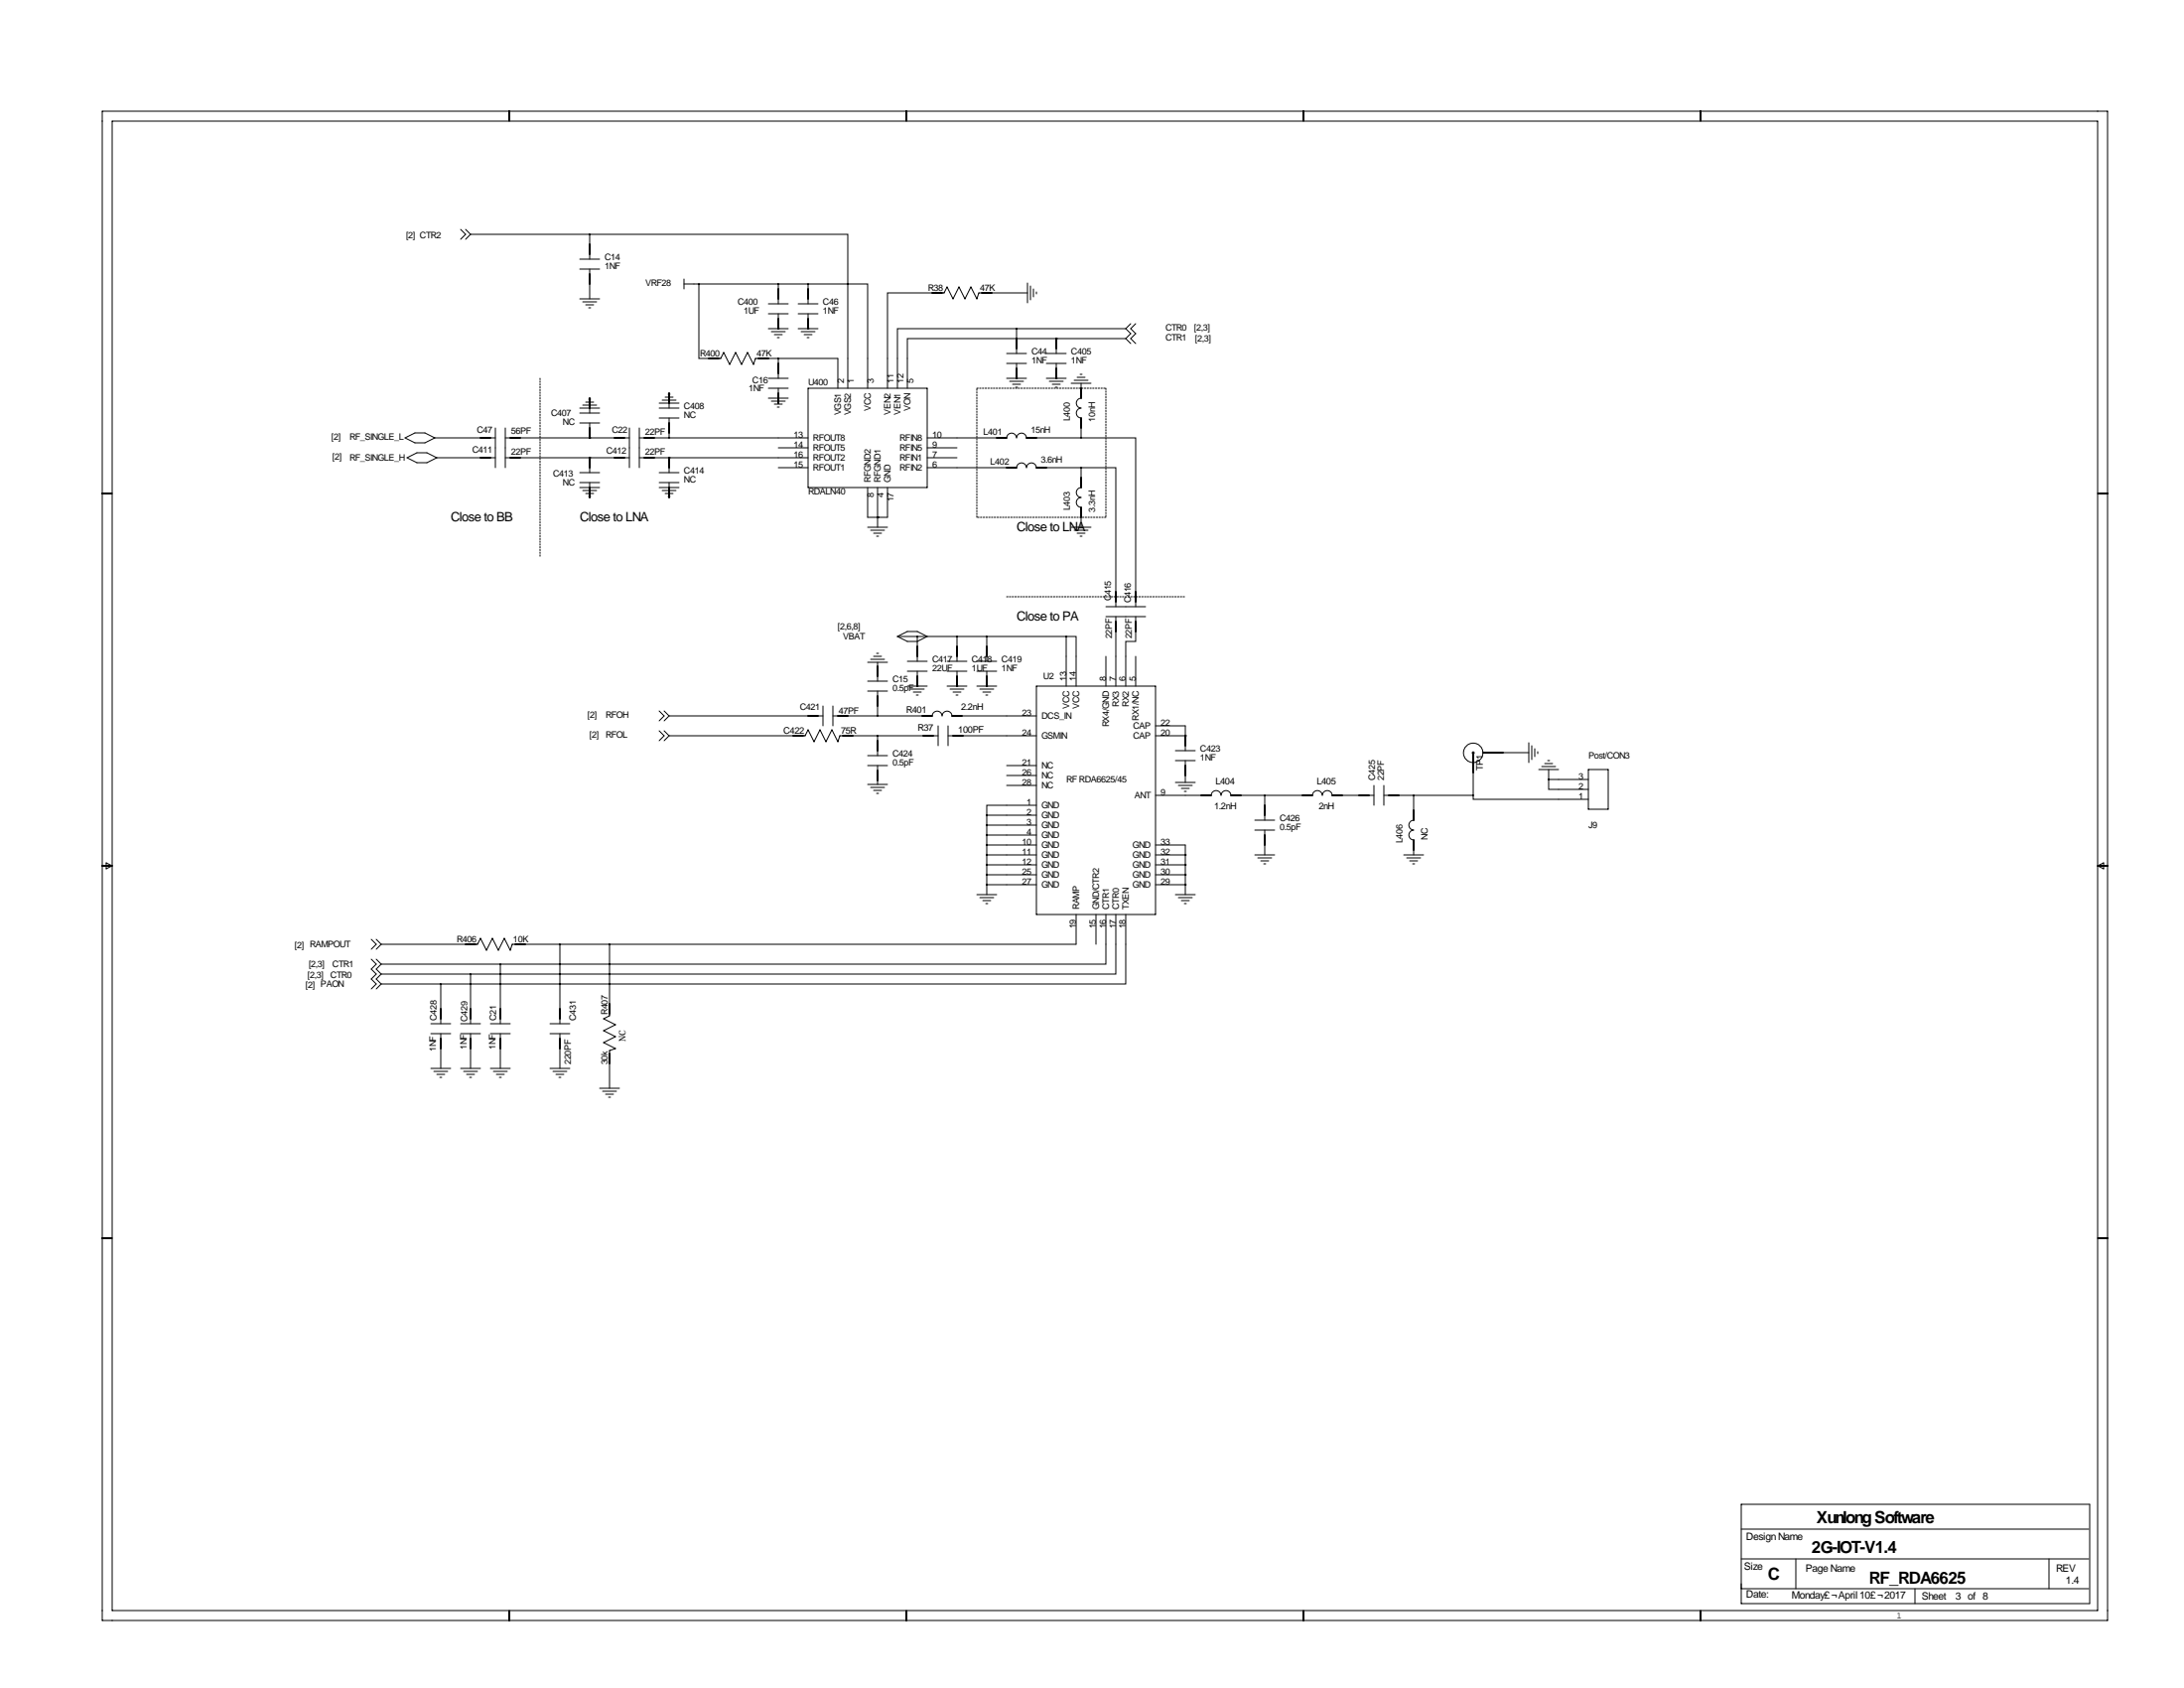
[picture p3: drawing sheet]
<svg xmlns="http://www.w3.org/2000/svg" width="559mm" height="432mm" viewBox="0 0 559 432" stroke-linecap="round" stroke-linejoin="round" font-family="sans-serif">
<path d="M138.2 96.8v45.7M249.9 99.3h33.1M283 99.3v33M249.9 132.3v-33M283 132.3h-33.1M257.6 152.7h45.7" fill="none" stroke="#000" stroke-width=".25" stroke-dasharray=".4 .4"/>
<g fill="none" stroke="#000" stroke-width=".25">
<path d="M26.2 28.4h513v386.1h-513zM28.7 31h508v381h-508zM130.3 28.4v2.6M231.9 28.4v2.6M333.5 28.4v2.6M435.1 28.4v2.6M117.9 58.7l1.2 1.2-1.2 1.3M119.1 58.7l1.3 1.2M120.4 59.9l-1.3 1.3M120.4 59.9h30.5M150.9 59.9h66v39.4M150.9 59.9v6.4"/>
<path d="M148.3 66.3h5.1M148.3 68.8h5.1M148.3 76.5h5.1M149.1 77.2h3.6M149.9 78h2M150.6 78.7h.5M150.9 68.8v7.7M175 72.6h31.8M175 71.4v2.5M178.8 72.6v19.1h2.6M196.6 77.7h5.1M199.1 72.6v5.1"/>
<path d="M204.2 77.7h5.1M206.8 72.6h15.2v26.7M206.8 72.6v5.1M238.5 74.9h-11.4v24.4M241 74.9h.6l.7-1.5 1.5 3.1 1.6-3.1 1.5 3.1 1.5-3.1 1.5 3.1 .5-1.6h.8M253.7 74.9h9.2M262.9 72.4v5.1M263.7 73.2v3.5M264.4 73.9v2M265.2 74.7v.5M183.9 91.7h.5l.8-1.5 1.5 3 1.5-3 1.5 3 1.6-3 1.5 3 .5-1.5h.8M196.6 80.3h5.1"/>
<path d="M196.6 96.8h5.1M196.6 99.3h5.1M196.6 91.7h17.8v7.6M196.6 84.1h5.1M197.4 84.8h3.5M198.1 85.6h2.1M198.9 86.4h.5M199.1 84.1h.1M199.1 80.3v3.8M199.1 91.7v5.1M199.1 99.3v3.8M204.2 80.3h5.1"/>
<path d="M204.2 84.1h5.1M205 84.8h3.5M205.7 85.6h2.1M206.5 86.4h.5M206.8 84.1h.1M206.8 99.3h30.4v25.4h-30.4zM206.8 80.3v3.8M257.6 90.4h5M257.6 93h5M257.6 96.8h5M258.3 97.5h3.6M259.1 98.3h2"/>
<path d="M259.8 99.1h.5M260.1 84.1h-30.5v15.2M260.1 96.8h.1M260.1 84.1v6.3M260.1 93v3.8M260.1 84.1h27.9M267.7 90.4h5.1M267.7 93h5.1M267.7 96.8h5.1M268.5 97.5h3.5M269.2 98.3h2.1M270 99.1h.5"/>
<path d="M270.3 86.6h.1M270.3 86.6h-38.1v12.7M270.3 96.8h.1M270.3 86.6v3.8M270.3 93v3.8M270.3 86.6h17.7M274.1 98h5M274.8 97.3h3.6M275.6 96.5h2M276.4 95.8h.5M276.6 98v1.3M288 84.1l1.3 1.2-1.3 1.3"/>
<path d="M288 86.6l1.3 1.3M289.3 82.8l-1.3 1.3M290.6 82.8l-1.3 1.3 1.3 1.2-1.3 1.3 1.3 1.3M103.6 112l2.6-1.3h2.5l2.6 1.3-2.6 1.3h-2.5zM104.1 117.1l2.6-1.3h2.5l2.6 1.3-2.6 1.3h-2.5zM111.3 112h15.4M111.8 117.1h14.9M126.7 109.5v10.1M129.3 117.1h31.7M129.3 109.5v10.1M129.3 112h31.7M148.3 105.7h5.1"/>
<path d="M148.3 108.2h5.1M148.3 104.4h5.1M149.1 103.6h3.6M149.9 102.9h2M150.6 102.1h.5M150.9 112h.1M150.9 117.1h.1M150.9 101.9v3.8M150.9 108.2v3.8M150.9 117.1v3.8M161 109.5v10.1M163.6 117.1h43.2"/>
<path d="M163.6 109.5v10.1M163.6 112h43.2M168.7 104.4h5M168.7 106.9h5M168.7 103.1h5M169.4 102.4h3.6M170.2 101.6h2M170.9 100.8h.5M171.2 117.1h.1M171.2 100.6v3.8M171.2 106.9v5.1M171.2 117.1v3.8"/>
<path d="M196.6 101.9h5.1M197.4 102.6h3.5M198.1 103.4h2.1M198.9 104.1h.5M199.1 119.6h7.7M199.1 114.6h7.7M237.2 117.1h7.7M237.2 112h17.8M237.2 119.6h20.4M237.2 114.6h7.7M257.6 112a1.27 1.27 0 0 1 1.2-1.2 1.27 1.27 0 0 1 1.3 1.2 1.27 1.27 0 0 1 1.3-1.2 1.27 1.27 0 0 1 1.2 1.2M260.1 119.6a1.27 1.27 0 0 1 1.3-1.2 1.27 1.27 0 0 1 1.2 1.2 1.27 1.27 0 0 1 1.3-1.2 1.27 1.27 0 0 1 1.3 1.2"/>
<path d="M265.2 112h11.4M267.7 119.6h8.9M276.6 101.9a1.27 1.27 0 0 0-1.2 1.2 1.27 1.27 0 0 0 1.2 1.3 1.27 1.27 0 0 0-1.2 1.3 1.27 1.27 0 0 0 1.2 1.2M276.6 119.6h8.9v35.6M276.6 112h14v43.2M276.6 109.5v2.5M276.6 119.6v2.6M26.2 126.2h2.5M148.3 120.9h5.1M148.3 123.4h5.1M148.3 124.7h5.1M149.1 125.5h3.6"/>
<path d="M149.9 126.2h2M150.6 127h.5M150.9 123.4v3.9M168.7 120.9h5M168.7 123.4h5M168.7 124.7h5M169.4 125.5h3.6M170.2 126.2h2M170.9 127h.5M171.2 123.4v3.9M222 124.7v7.6h5.1v-7.6M222 134.9h5.1"/>
<path d="M222.8 135.6h3.5M223.5 136.4h2.1M224.3 137.2h.5M224.5 132.3h.1M224.5 124.7v10.2M274.1 134.9h5M274.8 135.6h3.6M275.6 136.4h2M276.4 137.2h.5M276.6 124.7a1.27 1.27 0 0 0-1.2 1.3 1.27 1.27 0 0 0 1.2 1.3 1.27 1.27 0 0 0-1.2 1.2 1.27 1.27 0 0 0 1.2 1.3M276.6 132.3v2.6M536.7 126.2h2.5"/>
<path d="M283 157.7h10.1M283 155.2h10.1M285.5 157.7v17.8M290.6 157.7v6.4h-2.6v11.4M222 174.2h5.1M222 176.8h5.1M222 169.4h5.1M222.8 168.7h3.5M223.5 167.9h2.1M224.3 167.1h.5M224.5 169.4v4.8M224.5 176.8v6.3"/>
<path d="M229.6 162.8l2.6-1.3h2.5l2.5 1.3-2.5 1.3h-2.5zM229.6 162.8h43.2M232.2 169.2h5M232.2 171.7h5M232.2 175.5h5M232.9 176.3h3.6M233.7 177h2M234.4 177.8h.5M234.7 175.5h.1M234.7 162.8v6.4M234.7 171.7v3.8M242.3 169.2h5.1"/>
<path d="M242.3 171.7h5.1M242.3 175.5h5.1M243.1 176.3h3.5M243.8 177h2.1M244.6 177.8h.5M244.9 175.5h.1M244.9 162.8v6.4M244.9 171.7v3.8M249.9 169.2h5.1M249.9 171.7h5.1M249.9 175.5h5.1M250.7 176.3h3.6"/>
<path d="M251.5 177h2M252.2 177.8h.5M252.5 175.5h.1M252.5 162.8v6.4M252.5 171.7v3.8M265.2 175.5h30.5v58.4h-30.5zM272.8 162.8h2.5v12.7M272.8 162.8v12.7M283 167.9v7.6M290.6 167.9v7.6M168.7 181.9l1.2 1.2-1.2 1.3M168.7 186.9l1.2 1.3-1.2 1.3"/>
<path d="M169.9 181.9l1.3 1.2M169.9 186.9l1.3 1.3M171.2 188.2h31.7M171.2 183.1h39.4M171.2 183.1l-1.3 1.3M171.2 188.2l-1.3 1.3M205.5 188.2h.5l.8-1.5 1.5 3 1.5-3 1.5 3 1.6-3 1.5 3 .5-1.5h.7M210.6 180.6v5.1M213.1 183.1h22.9M213.1 180.6v5.1M218.2 188.2h21.8M222 193.3h5.1"/>
<path d="M222 195.8h5.1M224.5 188.2v5.1M224.5 195.8v4.9M238.5 183.1a1.27 1.27 0 0 1 1.3-1.2 1.27 1.27 0 0 1 1.2 1.2 1.27 1.27 0 0 1 1.3-1.2 1.27 1.27 0 0 1 1.3 1.2M240 185.7v5.1M242.6 188.2h22.6M242.6 185.7v5.1M246.1 183.1h19.1M257.6 195.8h7.6M257.6 198.4h7.6M295.7 188.2h7.6M295.7 185.7h7.6v6.3"/>
<path d="M300.7 192h5.1M300.7 194.6h5.1M303.3 188.2h.1M303.3 194.6v5.6M376.9 197.6v5.9M384.6 192.5h6.6M391.2 190v5.1M391.9 190.8v3.5M392.7 191.5v2M393.4 192.3v.5M393.7 196.8h5.1M394.5 196.1h3.5"/>
<path d="M395.2 195.3h2.1M396 194.6h.5M396.2 199.4v2.5h10.2M396.2 199.4h10.2M396.2 196.8v2.6M406.4 196.8h5.1v10.2h-5.1zM222 200.7h5.1M222.8 201.4h3.5M223.5 202.2h2.1M224.3 202.9h.5M252.5 208.5v20.4M252.5 213.6h12.7"/>
<path d="M252.5 216.2h12.7M252.5 218.7h12.7M252.5 211.1h12.7M252.5 208.5h12.7M257.6 200.9h7.6M265.2 206h-12.7v2.5M295.7 203.5h11.6M295.7 216.2h7.6v12.7M295.7 218.7h7.6M300.7 200.2h5.1M301.5 200.9h3.6M302.3 201.7h2"/>
<path d="M303 202.4h.5M303.3 218.7h.1M309.9 203.4a1.27 1.27 0 0 1 1.3-1.2 1.27 1.27 0 0 1 1.2 1.3 1.27 1.27 0 0 1 1.3-1.3 1.27 1.27 0 0 1 1.3 1.3M317.5 203.5h15.7M321.1 209.8h5M321.1 212.3h5M321.1 218.7h5M321.8 219.5h3.6M323.6 203.5v6.3M323.6 212.3v6.4M335.8 203.4a1.27 1.27 0 0 1 1.3-1.2 1.27 1.27 0 0 1 1.2 1.3 1.27 1.27 0 0 1 1.3-1.3 1.27 1.27 0 0 1 1.3 1.3M343.4 203.5h8.1"/>
<path d="M351.5 200.9v5.1M354.1 203.5h22.8M354.1 200.9v5.1M359.2 218.7h5M359.9 219.5h3.6M361.7 209.8a1.27 1.27 0 0 0-1.2 1.3 1.27 1.27 0 0 0 1.2 1.2 1.27 1.27 0 0 0-1.2 1.3 1.27 1.27 0 0 0 1.2 1.3M361.7 203.5v3.8M361.7 217.4v1.3M376.9 203.5v1h29.5M26.2 221.5h2.5M27.2 220.7l1.5 .8-1.5 .7zM249.9 228.9h5.1"/>
<path d="M250.7 229.6h3.6M251.5 230.4h2M252.2 231.1h.5M252.5 221.2h12.7M252.5 223.8h12.7M252.5 226.3h12.7M275.3 233.9v7.7h-140.9M280.4 233.9v7.7M283 233.9v12.7h-155M285.5 233.9v15.3h-165.1M288 233.9v17.8h-175.2M295.7 221.2h7.6"/>
<path d="M295.7 223.8h7.6M295.7 226.3h7.6M300.7 228.9h5.1M301.5 229.6h3.6M302.3 230.4h2M303 231.1h.5M303.3 223.8h.1M303.3 221.2h.1M303.3 226.3h.1M322.6 220.2h2M323.3 221h.5M360.7 220.2h2"/>
<path d="M361.4 221h.5M536.7 221.5h2.5M536.7 221.5l1.5-.8v1.5zM95 245.4l1.3 1.2-1.3 1.3 1.3 1.3-1.3 1.2 1.3 1.3-1.3 1.3M95 240.3l1.3 1.3-1.3 1.2M96.3 245.4l1.2 1.2M96.3 240.3l1.2 1.3M97.5 241.6h21.6M97.5 246.6l-1.2 1.3 1.2 1.3M97.5 249.2l-1.2 1.2 1.2 1.3M97.5 251.7l-1.2 1.3M97.5 241.6l-1.2 1.2"/>
<path d="M97.5 251.7h15.3M97.5 246.6h30.5M97.5 249.2h22.9M112.8 251.7v10.2M120.4 249.2v12.7M121.7 241.6h.5l.7-1.6 1.6 3.1 1.5-3.1 1.5 3.1 1.5-3.1 1.6 3.1 .5-1.5h.7M128 246.6v15.3M143.3 241.6v20.3M156 241.6v15.2M156 259.3v.5l-1.6 .8 3.1 1.5-3.1 1.6 3.1 1.5-3.1 1.5 3.1 1.5-1.5 .5v.8M110.2 261.9h5.1M110.2 264.4h5.1"/>
<path d="M110.2 273.3h5.1M111 274.1h3.6M111.8 274.8h2M112.5 275.6h.5M112.8 264.4v8.9M117.9 261.9h5M117.9 264.4h5M117.9 273.3h5M118.6 274.1h3.6M119.4 274.8h2M120.1 275.6h.5M120.4 264.4v8.9"/>
<path d="M125.5 261.9h5.1M125.5 264.4h5.1M125.5 273.3h5.1M126.2 274.1h3.6M127 274.8h2M127.8 275.6h.5M128 264.4v8.9M140.7 261.9h5.1M140.7 264.4h5.1M140.7 273.3h5.1M141.5 274.1h3.5M142.2 274.8h2.1"/>
<path d="M143 275.6h.5M143.3 264.4v8.9M153.4 278.4h5.1M154.2 279.1h3.5M154.9 279.9h2.1M156 272v6.4M155.7 280.7h.5M26.2 316.7h2.5M536.7 316.7h2.5M445.5 384.8h89.2v25.4h-89.2zM445.5 391.2h88.9M445.5 398.8h88.9"/>
<path d="M459.5 398.8v7.6M524.3 398.8v7.6M130.3 412v2.5M231.9 412v2.5M333.5 412v2.5M435.1 412v2.5M445.5 406.4h88.9M490 406.4v3.8"/>
<circle cx="376.9" cy="192.6" r="2.49"/>
<circle cx="376.9" cy="192.6" r=".25"/>
</g>
<g fill="none" stroke="#000" stroke-width=".51">
<path d="M150.9 62.5v2.5M150.9 70.1v2.5M199.1 73.9v2.6M206.8 73.9v2.6M238.5 74.9h2.5M251.2 74.9h2.5M181.4 91.7h2.5M194.1 91.7h2.5M199.1 81.5v2.6M199.1 93v2.5M206.8 81.5v2.6M260.1 86.6v2.6"/>
<path d="M260.1 94.2v2.6M270.3 86.6v2.6M270.3 94.2v2.6M276.6 99.3v2.6M122.9 117.1h2.6M122.9 112h2.6M130.6 117.1h2.5M130.6 112h2.5M150.9 101.9v2.5M150.9 109.5v2.5M150.9 117.1v2.5M157.2 117.1h2.6"/>
<path d="M157.2 112h2.6M164.8 117.1h2.6M164.8 112h2.6M171.2 100.6v2.5M171.2 108.2v2.5M171.2 117.1v2.5M199.1 100.6v2.5M255 112h2.6M257.6 119.6h2.5M262.6 112h2.6M265.2 119.6h2.5M276.6 106.9v2.6"/>
<path d="M150.9 124.7v2.6M171.2 124.7v2.6M276.6 122.2v2.5M276.6 129.8v2.5M285.5 151.4v2.5M285.5 159v2.5M290.6 151.4v2.5M290.6 159v2.5M224.5 170.4v2.6M224.5 178.1v2.5M234.7 165.4v2.5M234.7 173v2.5"/>
<path d="M244.9 165.4v2.5M244.9 173v2.5M252.5 165.4v2.5M252.5 173v2.5M202.9 188.2h2.6M206.8 183.1h2.5M214.4 183.1h2.5M215.6 188.2h2.6M224.5 189.5v2.5M224.5 197.1v2.5M236 183.1h2.5M236.2 188.2h2.6"/>
<path d="M243.6 183.1h2.5M243.8 188.2h2.6M303.3 188.2v2.6M303.3 195.8v2.6M376.9 192.5v5.1M379.5 192.5h5.1M307.3 203.5h2.6M315 203.5h2.5M323.6 206v2.5M323.6 213.6v2.6M333.2 203.5h2.6M340.9 203.5h2.5"/>
<path d="M347.7 203.5h2.6M355.3 203.5h2.6M361.7 207.3v2.5M361.7 214.9v2.5M112.8 258.1v2.5M119.1 241.6h2.6M120.4 258.1v2.5M128 258.1v2.5M131.8 241.6h2.6M143.3 258.1v2.5M156 256.8v2.5M112.8 265.7v2.5"/>
<path d="M120.4 265.7v2.5M128 265.7v2.5M143.3 265.7v2.5M156 269.5v2.5"/>
</g>
<path d="M155.9 241.6a.05 .05 0 0 0 .1 0 .05 .05 0 0 0-.1 0zM143.2 241.6a.05 .05 0 0 0 .1 0 .05 .05 0 0 0-.1 0zM270.2 86.6a.05 .05 0 0 0 .1 0 .05 .05 0 0 0-.1 0zM199.1 91.7a.05 .05 0 0 0 .1 0 .05 .05 0 0 0-.1 0zM244.8 162.8a.05 .05 0 0 0 .1 0 .05 .05 0 0 0-.1 0zM206.7 72.6a.05 .05 0 0 0 .1 0 .05 .05 0 0 0-.1 0zM224.5 183.1a.05 .05 0 0 0 .1 0 .05 .05 0 0 0-.1 0zM224.5 188.2a.05 .05 0 0 0 .1 0 .05 .05 0 0 0-.1 0zM224.5 132.3a.05 .05 0 0 0 .1 0 .05 .05 0 0 0-.1 0zM224.5 132.3a.05 .05 0 0 0 .1 0 .05 .05 0 0 0-.1 0zM199.1 72.6a.05 .05 0 0 0 .1 0 .05 .05 0 0 0-.1 0zM376.9 203.5a.05 .05 0 0 0 .1 0 .05 .05 0 0 0-.1 0zM396.2 199.4a.05 .05 0 0 0 .1 0 .05 .05 0 0 0-.1 0z" fill="#000" stroke="#000" stroke-width=".51"/>
<g font-size="4.3">
<text x="464.8" y="389.6">Xunlong Software</text>
<text x="463.5" y="397.3">2G-IOT-V1.4</text>
<text x="452.4" y="404.1">C</text>
<text x="478.3" y="405.1">RF_RDA6625</text>
</g>
<g font-size="3.3">
<text x="115.3" y="133.4">Close to BB</text>
<text x="148.3" y="133.4">Close to LNA</text>
<text x="260.1" y="135.9">Close to LNA</text>
<text x="260.1" y="158.8">Close to PA</text>
</g>
<g font-size="2.6">
<text x="446.8" y="394">Design Name</text>
<text x="446.3" y="401.6">Size</text>
<text x="462" y="402.1">Page Name</text>
<text x="526" y="402.1">REV</text>
<text x="528.6" y="405.1">1.4</text>
<text x="446.8" y="408.7">Date:</text>
<text x="458.5" y="408.9">Monday£¬April 10£¬2017</text>
<text x="491.7" y="409.2">Sheet</text>
<text x="500.3" y="409.2">3 of 8</text>
</g>
<g font-size="2.4">
<text x="231.9" y="182.4">R401</text>
<text x="245.9" y="181.7">2.2nH</text>
<text x="200.4" y="187.7">C422</text>
<text x="215.1" y="187.7">75R</text>
<text x="234.8" y="187">R37</text>
<text x="245.2" y="187.5">100PF</text>
<text x="379.5" y="197" transform="rotate(-90 379.5 197)">TP1</text>
<text x="311" y="200.7">L404</text>
<text x="336.9" y="200.7">L405</text>
<text x="310.7" y="207.1">1.2nH</text>
<text x="337.4" y="207.1">2nH</text>
</g>
<g font-size="2.3">
<text x="103.9" y="61">[2] CTR2</text>
<text x="154.7" y="66.5">C14</text>
<text x="154.7" y="68.8">1NF</text>
<text x="165.1" y="73.2">VRF28</text>
<text x="188.7" y="78">C400</text>
<text x="210.6" y="78">C46</text>
<text x="237.5" y="74.4">R38</text>
<text x="250.7" y="74.4">47K</text>
<text x="190.2" y="80.3">1UF</text>
<text x="210.6" y="80.3">1NF</text>
<text x="298.2" y="84.6">CTR0</text>
<text x="298.2" y="87.1">CTR1</text>
<text x="305.6" y="84.6">[2,3]</text>
<text x="305.8" y="87.4">[2,3]</text>
<text x="179.1" y="91.2">R400</text>
<text x="193.5" y="91.2">47K</text>
<text x="263.9" y="90.7">C44</text>
<text x="263.9" y="93">1NF</text>
<text x="274.1" y="90.7">C405</text>
<text x="274.1" y="93">1NF</text>
<text x="191.5" y="100.1">1NF</text>
<text x="192.5" y="98">C16</text>
<text x="206.8" y="98.6">U400</text>
<text x="215.9" y="98" transform="rotate(-90 215.9 98)">2</text>
<text x="218.4" y="98" transform="rotate(-90 218.4 98)">1</text>
<text x="223.5" y="98" transform="rotate(-90 223.5 98)">3</text>
<text x="228.6" y="98" transform="rotate(-90 228.6 98)">11</text>
<text x="231.1" y="98" transform="rotate(-90 231.1 98)">12</text>
<text x="233.7" y="98" transform="rotate(-90 233.7 98)">5</text>
<text x="141" y="106.4">C407</text>
<text x="175" y="104.6">C408</text>
<text x="175" y="106.9">NC</text>
<text x="215.1" y="106.3" transform="rotate(-90 215.1 106.3)">VGS1</text>
<text x="217.7" y="106.3" transform="rotate(-90 217.7 106.3)">VGS2</text>
<text x="222.8" y="105.2" transform="rotate(-90 222.8 105.2)">VCC</text>
<text x="227.8" y="106.1" transform="rotate(-90 227.8 106.1)">VEN2</text>
<text x="230.4" y="106.1" transform="rotate(-90 230.4 106.1)">VEN1</text>
<text x="232.9" y="105.1" transform="rotate(-90 232.9 105.1)">VON</text>
<text x="273.8" y="107.8" transform="rotate(-90 273.8 107.8)">L400</text>
<text x="280.2" y="107.8" transform="rotate(-90 280.2 107.8)">10nH</text>
<text x="84.8" y="112.5">[2]</text>
<text x="89.4" y="112.5">RF_SINGLE_L</text>
<text x="122" y="110.8">C47</text>
<text x="130.8" y="111">56PF</text>
<text x="144" y="108.7">NC</text>
<text x="156.6" y="110.8">C22</text>
<text x="165" y="111.3">22PF</text>
<text x="203.1" y="112">13</text>
<text x="208" y="112.8">RFOUT8</text>
<text x="230.2" y="112.8">RFIN8</text>
<text x="238.5" y="112">10</text>
<text x="251.6" y="111.3">L401</text>
<text x="263.8" y="110.8">15nH</text>
<text x="85.1" y="117.6">[2]</text>
<text x="89.4" y="117.9">RF_SINGLE_H</text>
<text x="120.8" y="115.8">C411</text>
<text x="130.8" y="116.3">22PF</text>
<text x="155.1" y="116.1">C412</text>
<text x="165" y="116.3">22PF</text>
<text x="203.1" y="114.6">14</text>
<text x="203.1" y="119.6">15</text>
<text x="203.1" y="117.1">16</text>
<text x="208" y="115.3">RFOUT5</text>
<text x="208" y="117.9">RFOUT2</text>
<text x="230.2" y="117.9">RFIN1</text>
<text x="230.2" y="115.3">RFIN5</text>
<text x="238.5" y="119.6">6</text>
<text x="238.5" y="117.1">7</text>
<text x="238.5" y="114.6">9</text>
<text x="253.4" y="118.9">L402</text>
<text x="266.3" y="118.4">3.6nH</text>
<text x="141.5" y="121.9">C413</text>
<text x="144" y="124.2">NC</text>
<text x="175" y="121.2">C414</text>
<text x="175" y="123.5">NC</text>
<text x="208" y="120.4">RFOUT1</text>
<text x="222.8" y="123.4" transform="rotate(-90 222.8 123.4)">RFGND2</text>
<text x="225.3" y="123.4" transform="rotate(-90 225.3 123.4)">RFGND1</text>
<text x="227.8" y="123.4" transform="rotate(-90 227.8 123.4)">GND</text>
<text x="230.2" y="120.4">RFIN2</text>
<text x="206.8" y="126.5">RDALN40</text>
<text x="223.5" y="127.2" transform="rotate(-90 223.5 127.2)">8</text>
<text x="226.1" y="127.2" transform="rotate(-90 226.1 127.2)">4</text>
<text x="228.6" y="128.4" transform="rotate(-90 228.6 128.4)">17</text>
<text x="273.8" y="130.6" transform="rotate(-90 273.8 130.6)">L403</text>
<text x="280.2" y="131" transform="rotate(-90 280.2 131)">3.3nH</text>
<text x="284.2" y="153.7" transform="rotate(-90 284.2 153.7)">C415</text>
<text x="289.3" y="154.2" transform="rotate(-90 289.3 154.2)">C416</text>
<text x="214.4" y="161">[2,6,8]</text>
<text x="215.7" y="163.6">VBAT</text>
<text x="284.5" y="163.4" transform="rotate(-90 284.5 163.4)">22PF</text>
<text x="289.6" y="163.4" transform="rotate(-90 289.6 163.4)">22PF</text>
<text x="238.5" y="169.4">C417</text>
<text x="238.5" y="171.7">22UF</text>
<text x="248.7" y="169.4">C418</text>
<text x="248.7" y="171.7">1UF</text>
<text x="256.3" y="169.4">C419</text>
<text x="256.3" y="171.7">1NF</text>
<text x="267" y="173.7">U2</text>
<text x="228.3" y="174.5">C15</text>
<text x="228.3" y="176.8">0.5pF</text>
<text x="272.8" y="174.2" transform="rotate(-90 272.8 174.2)">13</text>
<text x="275.3" y="174.2" transform="rotate(-90 275.3 174.2)">14</text>
<text x="283" y="174.2" transform="rotate(-90 283 174.2)">8</text>
<text x="285.5" y="174.2" transform="rotate(-90 285.5 174.2)">7</text>
<text x="288" y="174.2" transform="rotate(-90 288 174.2)">6</text>
<text x="290.6" y="174.2" transform="rotate(-90 290.6 174.2)">5</text>
<text x="150.4" y="183.6">[2]</text>
<text x="154.9" y="183.6">RFOH</text>
<text x="204.7" y="181.6">C421</text>
<text x="214.6" y="182.6">47PF</text>
<text x="261.5" y="183.1">23</text>
<text x="266.4" y="183.9">DCS_IN</text>
<text x="273.6" y="181.4" transform="rotate(-90 273.6 181.4)">VCC</text>
<text x="276.1" y="181.4" transform="rotate(-90 276.1 181.4)">VCC</text>
<text x="286.3" y="180.9" transform="rotate(-90 286.3 180.9)">RX3</text>
<text x="288.8" y="180.9" transform="rotate(-90 288.8 180.9)">RX2</text>
<text x="291.3" y="184.4" transform="rotate(-90 291.3 184.4)">RX1/NC</text>
<text x="296.9" y="185.7">22</text>
<text x="150.9" y="188.7">[2]</text>
<text x="154.9" y="188.7">RFOL</text>
<text x="261.5" y="188.2">24</text>
<text x="266.4" y="189">GSMIN</text>
<text x="283.7" y="186" transform="rotate(-90 283.7 186)">RX4/GND</text>
<text x="289.9" y="189">CAP</text>
<text x="289.9" y="186.4">CAP</text>
<text x="296.9" y="188.2">20</text>
<text x="228.3" y="193.5">C424</text>
<text x="228.3" y="195.8">0.5pF</text>
<text x="261.5" y="195.8">21</text>
<text x="266.4" y="196.6">NC</text>
<text x="307.1" y="192.3">C423</text>
<text x="307.1" y="194.6">1NF</text>
<text x="406.4" y="194.1">Post/CON3</text>
<text x="261.5" y="198.4">26</text>
<text x="261.5" y="200.9">28</text>
<text x="266.4" y="199.1">NC</text>
<text x="266.4" y="201.7">NC</text>
<text x="272.8" y="200.2">RF RDA6625/45</text>
<text x="296.9" y="203.5">9</text>
<text x="351.8" y="199.6" transform="rotate(-90 351.8 199.6)">C425</text>
<text x="354.1" y="199.6" transform="rotate(-90 354.1 199.6)">22PF</text>
<text x="403.9" y="201.9">2</text>
<text x="403.9" y="199.4">3</text>
<text x="262.7" y="206">1</text>
<text x="262.7" y="208.5">2</text>
<text x="266.4" y="206.8">GND</text>
<text x="266.4" y="209.3">GND</text>
<text x="290.3" y="204.2">ANT</text>
<text x="403.9" y="204.5">1</text>
<text x="262.7" y="213.6">4</text>
<text x="262.7" y="211.1">3</text>
<text x="266.4" y="214.4">GND</text>
<text x="266.4" y="211.8">GND</text>
<text x="327.4" y="210.1">C426</text>
<text x="327.4" y="212.4">0.5pF</text>
<text x="358.9" y="215.7" transform="rotate(-90 358.9 215.7)">L406</text>
<text x="365.3" y="214.9" transform="rotate(-90 365.3 214.9)">NC</text>
<text x="406.4" y="211.8">J9</text>
<text x="261.5" y="216.2">10</text>
<text x="261.5" y="221.2">12</text>
<text x="261.5" y="218.7">11</text>
<text x="266.4" y="216.9">GND</text>
<text x="266.4" y="219.5">GND</text>
<text x="289.8" y="219.5">GND</text>
<text x="289.8" y="216.9">GND</text>
<text x="296.9" y="218.7">32</text>
<text x="296.9" y="221.2">31</text>
<text x="296.9" y="216.2">33</text>
<text x="261.5" y="223.8">25</text>
<text x="261.5" y="226.3">27</text>
<text x="266.4" y="222">GND</text>
<text x="266.4" y="224.5">GND</text>
<text x="266.4" y="227.1">GND</text>
<text x="289.8" y="222">GND</text>
<text x="289.8" y="224.5">GND</text>
<text x="289.8" y="227.1">GND</text>
<text x="296.9" y="223.8">30</text>
<text x="296.9" y="226.3">29</text>
<text x="276.1" y="232.7" transform="rotate(-90 276.1 232.7)">RAMP</text>
<text x="281.2" y="232.7" transform="rotate(-90 281.2 232.7)">GND/CTR2</text>
<text x="283.7" y="232.7" transform="rotate(-90 283.7 232.7)">CTR1</text>
<text x="286.3" y="232.7" transform="rotate(-90 286.3 232.7)">CTR0</text>
<text x="288.8" y="232.7" transform="rotate(-90 288.8 232.7)">TXEN</text>
<text x="275.3" y="237.6" transform="rotate(-90 275.3 237.6)">19</text>
<text x="280.4" y="237.6" transform="rotate(-90 280.4 237.6)">15</text>
<text x="283" y="237.6" transform="rotate(-90 283 237.6)">16</text>
<text x="285.5" y="237.6" transform="rotate(-90 285.5 237.6)">17</text>
<text x="288" y="237.6" transform="rotate(-90 288 237.6)">18</text>
<text x="75.4" y="242.6">[2] RAMPOUT</text>
<text x="116.9" y="241">R406</text>
<text x="131.3" y="241">10K</text>
<text x="78.7" y="250.2">[2,3]</text>
<text x="79" y="247.4">[2,3]</text>
<text x="84.6" y="250.2">CTR0</text>
<text x="85.1" y="247.4">CTR1</text>
<text x="78.2" y="252.7">[2] PAON</text>
<text x="111.8" y="261.1" transform="rotate(-90 111.8 261.1)">C428</text>
<text x="119.6" y="261.4" transform="rotate(-90 119.6 261.4)">C429</text>
<text x="127" y="261.1" transform="rotate(-90 127 261.1)">C21</text>
<text x="147.3" y="261.1" transform="rotate(-90 147.3 261.1)">C431</text>
<text x="155.4" y="259.6" transform="rotate(-90 155.4 259.6)">R407</text>
<text x="111.5" y="269" transform="rotate(-90 111.5 269)">1NF</text>
<text x="119.4" y="268.5" transform="rotate(-90 119.4 268.5)">1NF</text>
<text x="126.8" y="268.5" transform="rotate(-90 126.8 268.5)">1NF</text>
<text x="160" y="266.4" transform="rotate(-90 160 266.4)">NC</text>
<text x="146.1" y="272.3" transform="rotate(-90 146.1 272.3)">220PF</text>
<text x="155.4" y="272.4" transform="rotate(-90 155.4 272.4)">30k</text>
<text x="485.2" y="413.9">1</text>
</g>
</svg>
